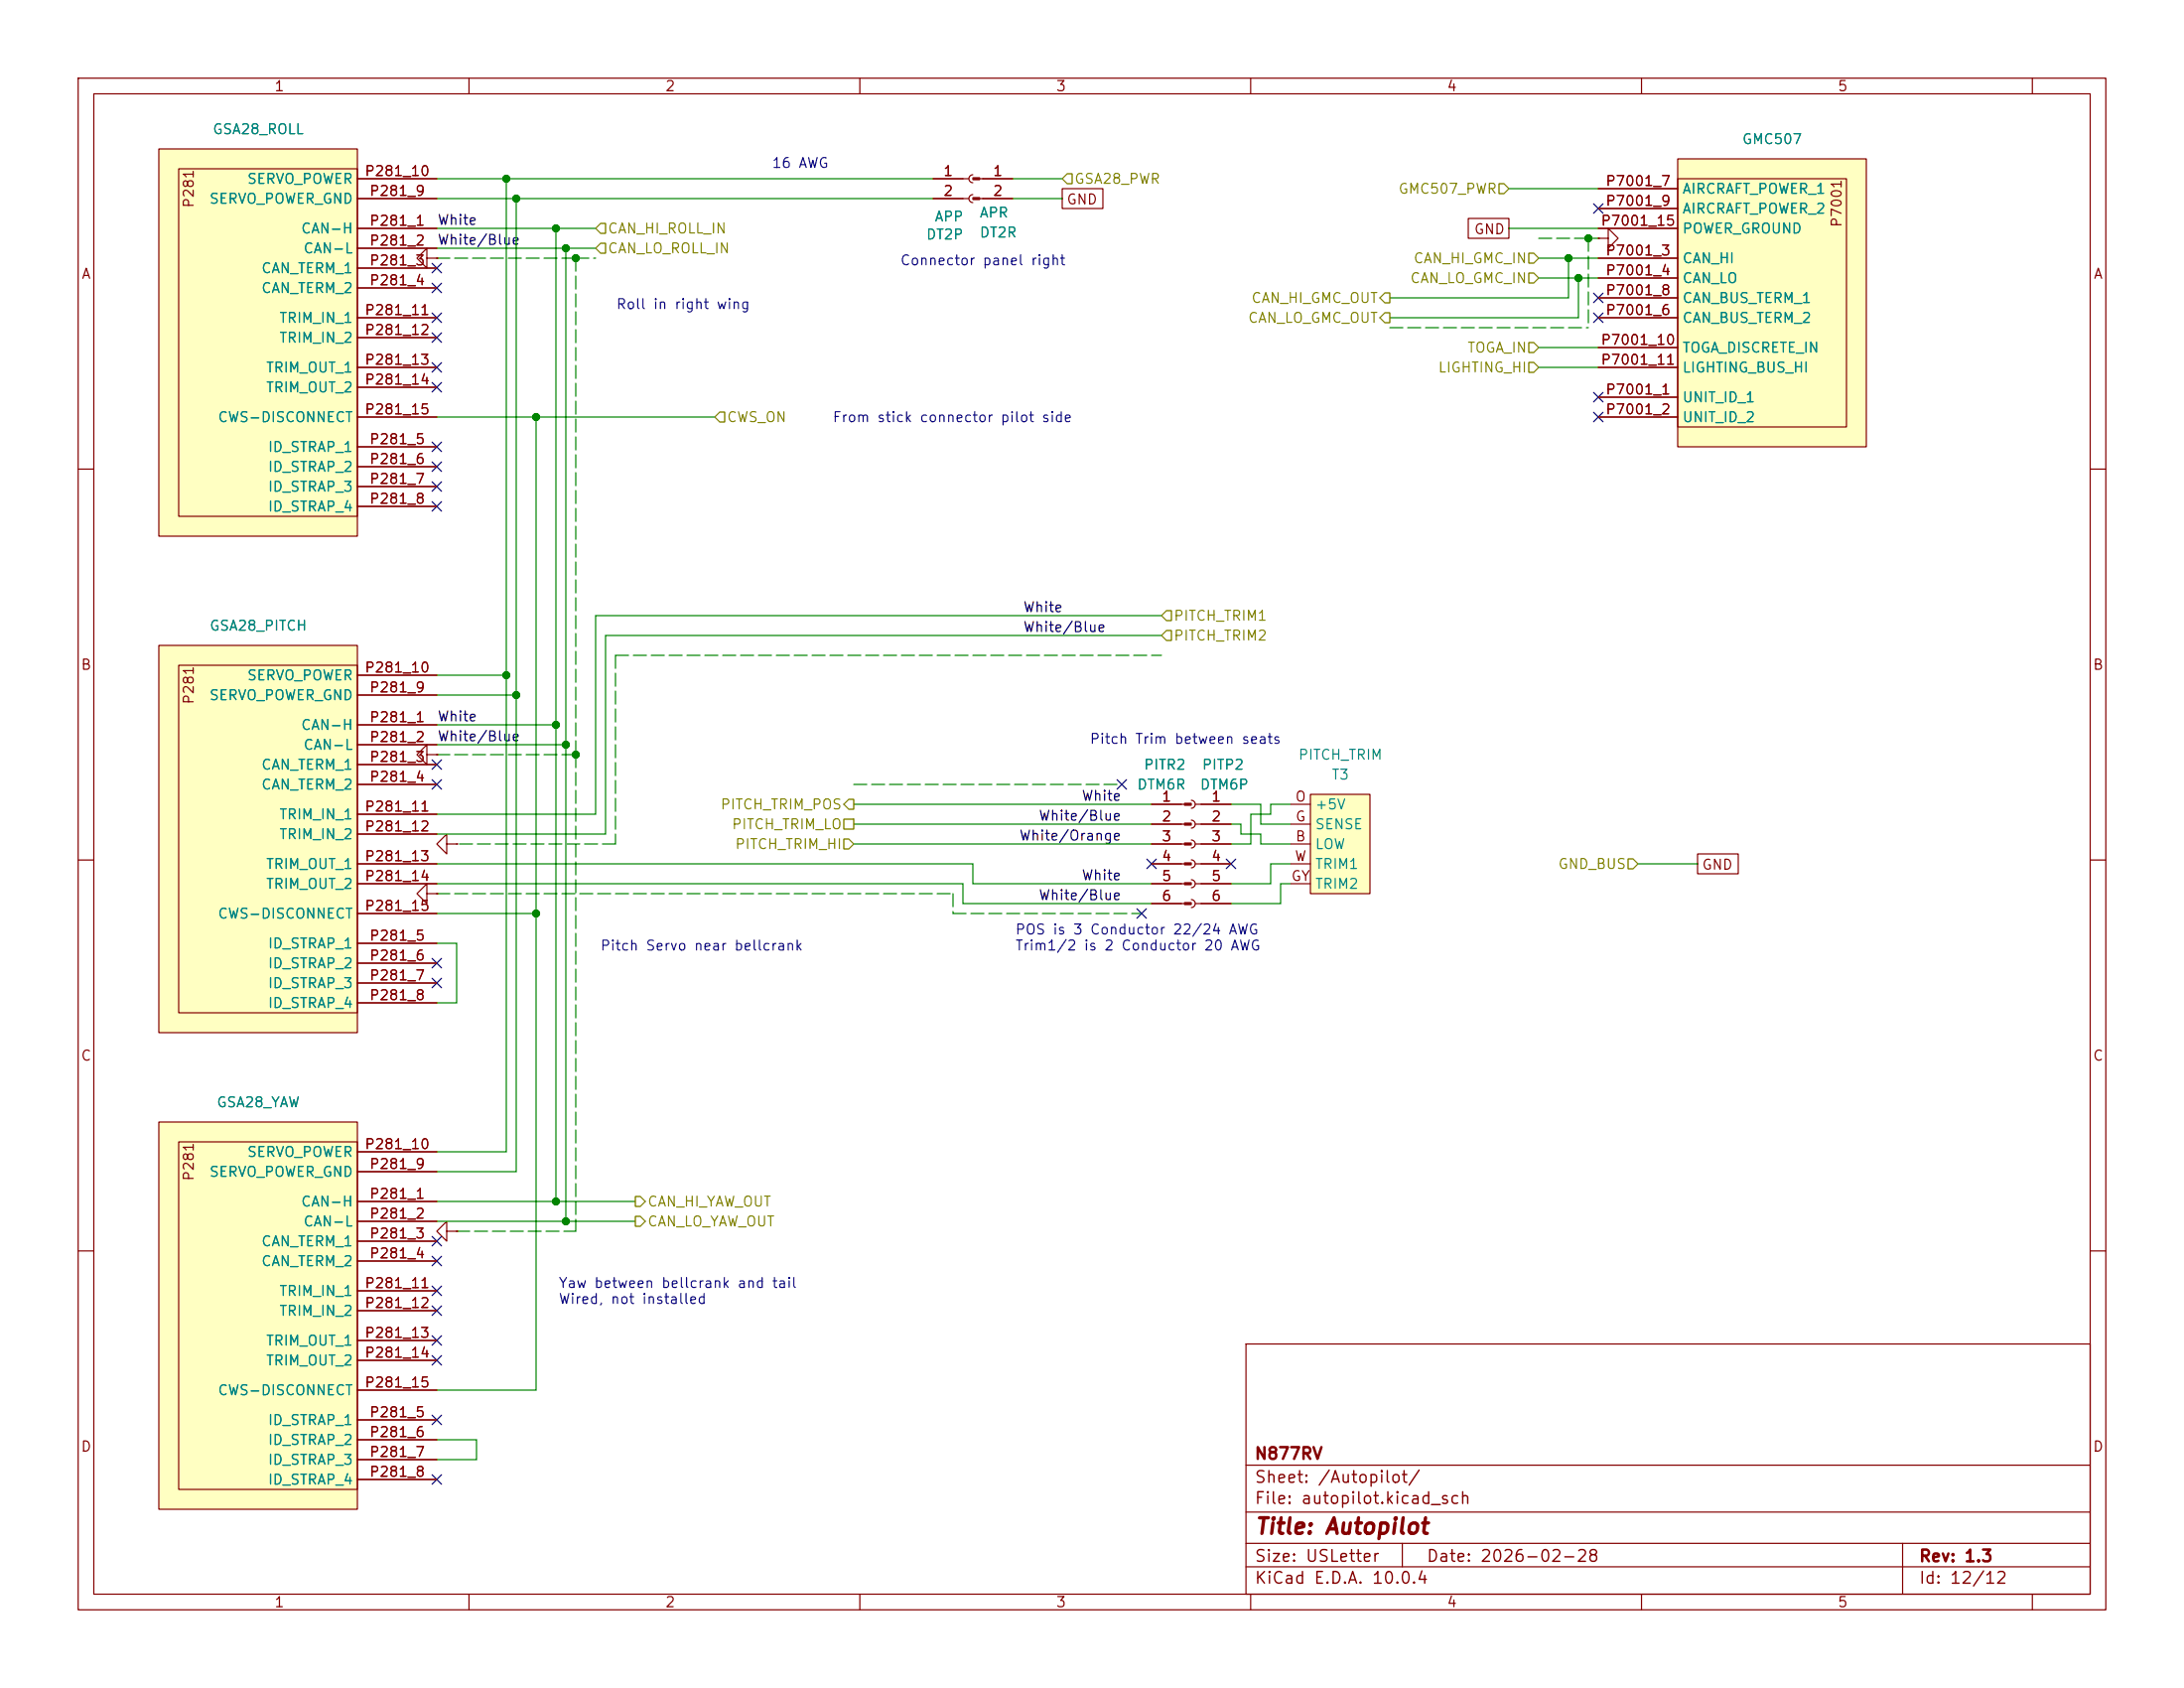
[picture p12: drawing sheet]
<svg xmlns="http://www.w3.org/2000/svg" width="279mm" height="216mm" viewBox="0 0 279 216" stroke-linecap="round" stroke-linejoin="round" font-family="sans-serif">
<g fill="none" stroke="#840000" stroke-width=".15">
<path d="M10 10h259.4v195.9h-259.4zM12 12h255.4v191.9h-255.4zM60 10v2M110 10v2M160 10v2M210 10v2M260 10v2M10 60h2M267.4 60h2M10 110h2M267.4 110h2M10 160h2"/>
<path d="M159.4 171.9h108v32h-108zM267.4 160h2M159.4 197.4h108M159.4 193.4h108M159.4 187.4h108M179.4 197.4v3M243.4 197.4v6.5M60 203.9v2M110 203.9v2M159.4 200.4h108M160 203.9v2M210 203.9v2"/>
<path d="M260 203.9v2"/>
</g>
<g fill="#ffffc2">
<path d="M20.3 19.1h25.4v49.5h-25.4z"/>
<path d="M22.9 21.6h22.8v44.4h-22.8z"/>
</g>
<g fill="none" stroke="#840000" stroke-width=".15">
<path d="M20.3 19.1h25.4v49.5h-25.4zM22.9 21.6h22.8v44.4h-22.8zM45.7 29.2h10.2M45.7 31.8h10.2M45.7 34.3h10.2M45.7 36.8h10.2M45.7 25.4h10.2M45.7 22.9h10.2M45.7 57.2h10.2M45.7 59.7h10.2M45.7 40.6h10.2M45.7 43.2h10.2"/>
<path d="M45.7 47h10.2M45.7 49.5h10.2M45.7 53.3h10.2M45.7 62.2h10.2M45.7 64.8h10.2"/>
</g>
<g fill="#ffffc2">
<path d="M20.3 143.5h25.4v49.5h-25.4z"/>
<path d="M22.9 146.1h22.8v44.4h-22.8z"/>
</g>
<g fill="none" stroke="#840000" stroke-width=".15">
<path d="M20.3 143.5h25.4v49.5h-25.4zM22.9 146.1h22.8v44.4h-22.8zM45.7 153.7h10.2M45.7 156.2h10.2M45.7 158.8h10.2M45.7 149.9h10.2M45.7 147.3h10.2M45.7 161.3h10.2M45.7 165.1h10.2M45.7 167.6h10.2M45.7 171.5h10.2M45.7 174h10.2"/>
<path d="M45.7 177.8h10.2M45.7 181.6h10.2M45.7 184.2h10.2M45.7 186.7h10.2M45.7 189.2h10.2"/>
</g>
<g fill="#ffffc2">
<path d="M214.6 20.3h24.2v36.9h-24.2z"/>
<path d="M214.6 22.9h21.6v31.7h-21.6z"/>
</g>
<g fill="none" stroke="#840000" stroke-width=".15">
<path d="M204.5 30.5h1.2v-1.3l1.3 1.3-1.3 1.3v-1.3M204.5 30.5h.1M204.5 33h10.1M204.5 35.6h10.1M204.5 24.1h10.1M204.5 38.1h10.1M204.5 26.7h10.1M204.5 29.2h10.1M214.6 20.3h24.2v36.9h-24.2zM214.6 22.9h21.6v31.7h-21.6zM204.5 50.8h10.1M204.5 53.3h10.1"/>
<path d="M204.5 40.6h10.1M204.5 44.5h10.1M204.5 47h10.1M54.6 96.5v-1.2l-1.3 1.2 1.3 1.3v-1.3h1.3M55.9 96.5h.1M54.6 114.3v-1.3l-1.3 1.3 1.3 1.3v-1.3h1.3M55.9 114.3h.1M57.1 157.5v-1.3l-1.2 1.3 1.2 1.3v-1.3h1.3M58.4 157.5h.1"/>
</g>
<g fill="#ffffc2">
<path d="M20.3 82.6h25.4v49.5h-25.4z"/>
<path d="M22.9 85.1h22.8v44.4h-22.8z"/>
</g>
<g fill="none" stroke="#840000" stroke-width=".15">
<path d="M20.3 82.6h25.4v49.5h-25.4zM22.9 85.1h22.8v44.4h-22.8zM45.7 92.7h10.2M45.7 95.3h10.2M45.7 97.8h10.2M45.7 88.9h10.2M45.7 86.4h10.2M45.7 100.3h10.2M45.7 104.1h10.2M45.7 106.7h10.2M45.7 110.5h10.2M45.7 113h10.2"/>
<path d="M45.7 116.8h10.2M57.1 108v-1.3l-1.2 1.3 1.2 1.2v-1.2h1.3M58.4 108h.1M45.7 120.7h10.2M45.7 123.2h10.2M45.7 125.7h10.2M45.7 128.3h10.2"/>
</g>
<path d="M167.6 101.6h7.7v12.7h-7.7z" fill="#ffffc2"/>
<g fill="none" stroke="#840000" stroke-width=".15">
<path d="M45.7 22.9h10.2M45.7 25.4h10.2M45.7 29.2h10.2M45.7 31.8h10.2M45.7 34.3h10.2M45.7 36.8h10.2M54.6 33v-1.2l-1.3 1.2 1.3 1.3v-1.3h1.3M55.9 33h.1M119.4 22.9h4.6M119.4 25.4h4.6M124.5 22.4a.51 .51 0 0 0-.5 .5 .51 .51 0 0 0 .5 .5M124.5 24.9a.51 .51 0 0 0-.5 .5 .51 .51 0 0 0 .5 .5"/>
<path d="M125.3 22.9h4.2M125.3 25.4h4.2M135.9 24.1h5.2v2.6h-5.2zM187.8 27.9h5.2v2.6h-5.2zM204.5 30.5h.1M204.5 29.2h10.1M204.5 33h10.1M204.5 35.6h10.1M204.5 24.1h10.1M204.5 38.1h10.1M204.5 26.7h10.1M45.7 57.2h10.2"/>
<path d="M45.7 59.7h10.2M45.7 40.6h10.2M45.7 43.2h10.2M45.7 47h10.2M45.7 49.5h10.2M45.7 53.3h10.2M204.5 40.6h10.1M204.5 47h10.1M204.5 53.3h10.1M204.5 50.8h10.1M204.5 44.5h10.1M45.7 62.2h10.2"/>
<path d="M45.7 64.8h10.2M45.7 92.7h10.2M45.7 95.3h10.2M45.7 97.8h10.2M45.7 88.9h10.2M45.7 86.4h10.2M55.9 96.5h.1M45.7 113h10.2M45.7 110.5h10.2M45.7 100.3h10.2M45.7 104.1h10.2M45.7 106.7h10.2"/>
<path d="M45.7 116.8h10.2M55.9 114.3h.1M58.4 108h.1M147.3 108h4.2M147.3 105.4h4.2M147.3 113h4.2M147.3 102.9h4.2M147.3 110.5h4.2M147.3 115.6h4.2M152.4 102.4a.51 .51 0 0 1 .5 .5 .51 .51 0 0 1-.5 .5M152.4 104.9a.51 .51 0 0 1 .5 .5 .51 .51 0 0 1-.5 .5M152.4 107.4a.51 .51 0 0 1 .5 .6 .51 .51 0 0 1-.5 .5"/>
<path d="M152.4 110a.51 .51 0 0 1 .5 .5 .51 .51 0 0 1-.5 .5M152.4 112.5a.51 .51 0 0 1 .5 .5 .51 .51 0 0 1-.5 .5M152.4 115.1a.51 .51 0 0 1 .5 .5 .51 .51 0 0 1-.5 .5M152.9 108h4.6M152.9 105.4h4.6M152.9 113h4.6M152.9 102.9h4.6M152.9 110.5h4.6M152.9 115.6h4.6M165.1 108h2.5M165.1 105.4h2.5M165.1 113h2.5"/>
<path d="M165.1 102.9h2.5M165.1 110.5h2.5M167.6 101.6h7.7v12.7h-7.7zM217.2 109.2h5.2v2.6h-5.2zM45.7 120.7h10.2M45.7 123.2h10.2M45.7 125.7h10.2M45.7 128.3h10.2M45.7 153.7h10.2M45.7 156.2h10.2M45.7 158.8h10.2M45.7 149.9h10.2"/>
<path d="M45.7 147.3h10.2M58.4 157.5h.1M45.7 161.3h10.2M45.7 165.1h10.2M45.7 167.6h10.2M45.7 171.5h10.2M45.7 174h10.2M45.7 177.8h10.2M45.7 181.6h10.2M45.7 184.2h10.2M45.7 186.7h10.2M45.7 189.2h10.2"/>
</g>
<g fill="#840000" stroke="#840000" stroke-width=".15">
<path d="M151.5 102.7h.9v.3h-.9z"/>
<path d="M151.5 105.3h.9v.2h-.9z"/>
<path d="M151.5 107.8h.9v.3h-.9z"/>
<path d="M151.5 110.4h.9v.2h-.9z"/>
<path d="M151.5 112.9h.9v.3h-.9z"/>
<path d="M151.5 115.4h.9v.3h-.9z"/>
<path d="M124.5 22.7h.8v.3h-.8z"/>
<path d="M124.5 25.3h.8v.2h-.8z"/>
</g>
<g fill="none" stroke="#848400" stroke-width=".15">
<path d="M76.8 28.6h.7v1.2h-.7l-.6-.6zM76.8 31.1h.7v1.3h-.7l-.6-.6zM136.5 22.2h.7v1.3h-.7l-.6-.6zM177.2 37.5h.6v1.2h-.6l-.7-.6zM191.8 23.5h.6l.6 .6-.6 .7h-.6zM195.6 34.9h.6l.6 .7-.6 .6h-.6zM195.6 32.4h.6l.6 .6-.6 .7h-.6zM92.1 52.7h.6v1.3h-.6l-.7-.7zM177.2 40h.6v1.3h-.6l-.7-.7zM195.6 46.4h.6l.6 .6-.6 .6h-.6zM195.6 43.8h.6l.6 .7-.6 .6h-.6zM149.2 78.1h.7v1.3h-.7l-.6-.7z"/>
<path d="M149.2 80.6h.7v1.3h-.7l-.6-.6zM107.9 107.3h.7l.6 .7-.6 .6h-.7zM107.9 104.8h1.3v1.2h-1.3zM108.6 102.2h.6v1.3h-.6l-.7-.6zM208.3 109.9h.6l.6 .6-.6 .6h-.6zM81.3 155.6h.6l.6 .6-.6 .6h-.6zM81.3 153h.6l.6 .7-.6 .6h-.6z"/>
</g>
<g fill="none" stroke="#008400" stroke-width=".15">
<path d="M55.9 25.4h63.5M55.9 29.2h20.3M55.9 31.8h20.3M55.9 22.9h63.5M64.8 22.9v124.4h-8.9M66 25.4v124.5h-10.1M71.1 29.2v124.5M72.4 31.8v124.4M129.5 25.4h6.4M129.5 22.9h6.4M193 29.2h11.5M193 24.1h11.5"/>
<path d="M196.8 35.6h7.7M196.8 33h7.7M200.7 33v5.1h-22.9M201.9 35.6v5h-24.1M55.9 53.3h35.5M68.6 53.3v124.5h-12.7M196.8 44.5h7.7M196.8 47h7.7M148.6 78.7h-72.4v25.4h-20.3M55.9 86.4h8.9M55.9 88.9h10.1M55.9 92.7h15.2"/>
<path d="M55.9 95.3h16.5M148.6 81.3h-71.1v25.4h-21.6M55.9 113h67.3v2.6h24.1M55.9 110.5h68.6v2.5h22.8M55.9 116.8h12.7M109.2 102.9h38.1M109.2 108h38.1M109.2 105.4h38.1M157.5 102.9h3.8v2.5h3.8M157.5 105.4h1.2v1.3h2.6v1.3h3.8M165.1 102.9h-2.5v1.2h-2.6v3.9h-2.5M165.1 113h-1.3v2.6h-6.3"/>
<path d="M165.1 110.5h-2.5v2.5h-5.1M209.5 110.5h7.7M55.9 120.7h2.5v7.6h-2.5M55.9 156.2h25.4M55.9 153.7h25.4M55.9 184.2h5.1v2.5h-5.1"/>
</g>
<g fill="none" stroke="#008400" stroke-width=".15" stroke-dasharray="1.7 .6">
<path d="M55.9 33h17.8M73.7 33h2.5M73.7 33v63.5M196.8 30.5h6.4M203.2 30.5h1.3M203.2 30.5v11.4M177.8 41.9h25.4M55.9 96.5h17.8M73.7 96.5v61M78.7 83.8v24.2M78.7 83.8h69.9M55.9 114.3h66"/>
<path d="M78.7 108h-20.3M109.2 100.3h34.3M121.9 116.8h24.1M121.9 114.3v2.5M58.4 157.5h15.3"/>
</g>
<g fill="none" stroke="#000084" stroke-width=".15">
<path d="M55.3 33.7l1.2 1.2M55.3 36.2l1.2 1.2M56.5 33.7l-1.2 1.2M56.5 36.2l-1.2 1.2M203.9 26.1l1.2 1.2M203.9 37.5l1.2 1.2M205.1 26.1l-1.2 1.2M205.1 37.5l-1.2 1.2M55.3 59.1l1.2 1.2M55.3 56.5l1.2 1.3M55.3 40l1.2 1.2M55.3 42.6l1.2 1.2"/>
<path d="M55.3 46.4l1.2 1.2M55.3 48.9l1.2 1.2M56.5 59.1l-1.2 1.2M56.5 56.5l-1.2 1.3M56.5 40l-1.2 1.2M56.5 42.6l-1.2 1.2M56.5 46.4l-1.2 1.2M56.5 48.9l-1.2 1.2M203.9 50.2l1.2 1.2M203.9 40l1.2 1.2M203.9 52.7l1.2 1.2M205.1 50.2l-1.2 1.2"/>
<path d="M205.1 40l-1.2 1.2M205.1 52.7l-1.2 1.2M55.3 61.6l1.2 1.2M55.3 64.2l1.2 1.2M56.5 61.6l-1.2 1.2M56.5 64.2l-1.2 1.2M55.3 99.7l1.2 1.2M55.3 97.2l1.2 1.2M56.5 99.7l-1.2 1.2M56.5 97.2l-1.2 1.2M142.9 99.7l1.2 1.2M144.1 99.7l-1.2 1.2"/>
<path d="M145.4 116.2l1.3 1.2M146.7 116.2l-1.3 1.2M146.7 109.9l1.2 1.2M147.9 109.9l-1.2 1.2M156.9 109.9l1.2 1.2M158.1 109.9l-1.2 1.2M55.3 122.6l1.2 1.2M55.3 125.1l1.2 1.2M56.5 122.6l-1.2 1.2M56.5 125.1l-1.2 1.2M55.3 158.1l1.2 1.3M56.5 158.1l-1.2 1.3"/>
<path d="M55.3 164.5l1.2 1.2M55.3 173.4l1.2 1.2M55.3 160.7l1.2 1.2M55.3 170.8l1.2 1.3M55.3 167l1.2 1.2M56.5 164.5l-1.2 1.2M56.5 173.4l-1.2 1.2M56.5 160.7l-1.2 1.2M56.5 170.8l-1.2 1.3M56.5 167l-1.2 1.2M55.3 181l1.2 1.2M55.3 188.6l1.2 1.2"/>
<path d="M56.5 181l-1.2 1.2M56.5 188.6l-1.2 1.2"/>
</g>
<g fill="#008400" stroke="#008400" stroke-width=".13">
<circle cx="72.4" cy="31.8" r=".46"/>
<circle cx="66" cy="25.4" r=".46"/>
<circle cx="64.8" cy="22.9" r=".46"/>
<circle cx="71.1" cy="29.2" r=".46"/>
<circle cx="73.7" cy="33" r=".46"/>
<circle cx="68.6" cy="53.3" r=".46"/>
<circle cx="68.6" cy="116.8" r=".46"/>
<circle cx="71.1" cy="92.7" r=".46"/>
<circle cx="73.7" cy="96.5" r=".46"/>
<circle cx="72.4" cy="156.2" r=".46"/>
<circle cx="71.1" cy="153.7" r=".46"/>
<circle cx="200.7" cy="33" r=".46"/>
<circle cx="66" cy="88.9" r=".46"/>
<circle cx="64.8" cy="86.4" r=".46"/>
<circle cx="72.4" cy="95.3" r=".46"/>
<circle cx="203.2" cy="30.5" r=".46"/>
<circle cx="201.9" cy="35.6" r=".46"/>
</g>
<text font-size="2" fill="#840000" x="160.4" y="196.7">Title: Autopilot</text>
<g font-size="1.5" fill="#840000">
<text x="160.4" y="190">Sheet: /Autopilot/</text>
<text x="160.4" y="187">N877RV</text>
<text x="160.4" y="192.7">File: autopilot.kicad_sch</text>
<text x="160.4" y="202.9">KiCad E.D.A. 10.0.4</text>
<text x="160.4" y="200.1">Size: USLetter</text>
<text x="182.4" y="200.1">Date: 2026-02-28</text>
<text x="245.4" y="200.1">Rev: 1.3</text>
<text x="245.4" y="202.9">Id: 12/12</text>
</g>
<g font-size="1.3" fill="#840000">
<text x="35" y="12">1</text>
<text x="85" y="12">2</text>
<text x="135" y="12">3</text>
<text x="185" y="12">4</text>
<text x="235" y="12">5</text>
<text x="46.6" y="22.8">P281_10</text>
<text x="120.6" y="22.8">1</text>
<text x="126.9" y="22.8">1</text>
<text x="25.1" y="26.7" transform="rotate(-90 25.1 26.7)">P281</text>
<text x="47.2" y="29.2">P281_1</text>
<text x="47.2" y="25.4">P281_9</text>
<text x="120.6" y="25.4">2</text>
<text x="126.9" y="25.4">2</text>
<text x="136.4" y="26.5">GND</text>
<text x="204.7" y="29.2">P7001_15</text>
<text x="205.3" y="24.1">P7001_7</text>
<text x="205.3" y="26.6">P7001_9</text>
<text x="235.9" y="29.2" transform="rotate(-90 235.9 29.2)">P7001</text>
<text x="10.3" y="36">A</text>
<text x="47.2" y="31.7">P281_2</text>
<text x="47.2" y="34.3">P281_3</text>
<text x="188.5" y="30.3">GND</text>
<text x="205.3" y="33">P7001_3</text>
<text x="205.3" y="35.5">P7001_4</text>
<text x="267.7" y="36">A</text>
<text x="46.6" y="40.6">P281_11</text>
<text x="47.2" y="36.8">P281_4</text>
<text x="205.3" y="40.6">P7001_6</text>
<text x="205.3" y="38.1">P7001_8</text>
<text x="46.6" y="43.2">P281_12</text>
<text x="46.6" y="47">P281_13</text>
<text x="204.7" y="44.4">P7001_10</text>
<text x="204.7" y="47">P7001_11</text>
<text x="46.6" y="49.5">P281_14</text>
<text x="46.6" y="53.3">P281_15</text>
<text x="205.3" y="50.8">P7001_1</text>
<text x="205.3" y="53.3">P7001_2</text>
<text x="47.2" y="57.1">P281_5</text>
<text x="47.2" y="59.7">P281_6</text>
<text x="47.2" y="62.2">P281_7</text>
<text x="47.2" y="64.7">P281_8</text>
<text x="10.3" y="86">B</text>
<text x="46.6" y="86.3">P281_10</text>
<text x="47.2" y="88.9">P281_9</text>
<text x="267.7" y="86">B</text>
<text x="25.1" y="90.2" transform="rotate(-90 25.1 90.2)">P281</text>
<text x="47.2" y="92.7">P281_1</text>
<text x="47.2" y="95.2">P281_2</text>
<text x="47.2" y="97.8">P281_3</text>
<text x="47.2" y="100.3">P281_4</text>
<text x="46.6" y="104.1">P281_11</text>
<text x="46.6" y="106.7">P281_12</text>
<text x="148.5" y="102.8">1</text>
<text x="148.5" y="105.4">2</text>
<text x="148.5" y="107.9">3</text>
<text x="154.9" y="102.8">1</text>
<text x="154.9" y="105.4">2</text>
<text x="154.9" y="107.9">3</text>
<text x="165.6" y="102.8">O</text>
<text x="165.6" y="107.9">B</text>
<text x="165.6" y="105.4">G</text>
<text x="46.6" y="110.5">P281_13</text>
<text x="46.6" y="113">P281_14</text>
<text x="148.5" y="110.5">4</text>
<text x="148.5" y="113">5</text>
<text x="154.9" y="110.5">4</text>
<text x="154.9" y="113">5</text>
<text x="165.1" y="113">GY</text>
<text x="165.5" y="110.5">W</text>
<text x="217.6" y="111.6">GND</text>
<text x="46.6" y="116.8">P281_15</text>
<text x="148.5" y="115.5">6</text>
<text x="154.9" y="115.5">6</text>
<text x="47.2" y="120.6">P281_5</text>
<text x="47.2" y="123.2">P281_6</text>
<text x="47.2" y="125.7">P281_7</text>
<text x="47.2" y="128.2">P281_8</text>
<text x="10.3" y="136">C</text>
<text x="267.7" y="136">C</text>
<text x="46.6" y="147.3">P281_10</text>
<text x="47.2" y="149.8">P281_9</text>
<text x="25.1" y="151.2" transform="rotate(-90 25.1 151.2)">P281</text>
<text x="47.2" y="153.6">P281_1</text>
<text x="47.2" y="156.2">P281_2</text>
<text x="47.2" y="158.7">P281_3</text>
<text x="47.2" y="161.3">P281_4</text>
<text x="46.6" y="165.1">P281_11</text>
<text x="46.6" y="167.6">P281_12</text>
<text x="46.6" y="171.4">P281_13</text>
<text x="46.6" y="174">P281_14</text>
<text x="46.6" y="177.8">P281_15</text>
<text x="10.3" y="186">D</text>
<text x="47.2" y="181.6">P281_5</text>
<text x="47.2" y="184.1">P281_6</text>
<text x="267.7" y="186">D</text>
<text x="47.2" y="186.7">P281_7</text>
<text x="47.2" y="189.2">P281_8</text>
<text x="35" y="205.9">1</text>
<text x="85" y="205.9">2</text>
<text x="135" y="205.9">3</text>
<text x="185" y="205.9">4</text>
<text x="235" y="205.9">5</text>
</g>
<g font-size="1.3" fill="#008484">
<text x="27.1" y="17.5">GSA28_ROLL</text>
<text x="31.5" y="23.8">SERVO_POWER</text>
<text x="222.8" y="18.8">GMC507</text>
<text x="26.7" y="26.4">SERVO_POWER_GND</text>
<text x="119.5" y="28.7">APP</text>
<text x="125.2" y="28.1">APR</text>
<text x="215.1" y="25.1">AIRCRAFT_POWER_1</text>
<text x="215.1" y="27.6">AIRCRAFT_POWER_2</text>
<text x="33.3" y="35.3">CAN_TERM_1</text>
<text x="38.4" y="30.2">CAN-H</text>
<text x="38.7" y="32.7">CAN-L</text>
<text x="118.4" y="30.9">DT2P</text>
<text x="125.2" y="30.7">DT2R</text>
<text x="215.1" y="34">CAN_HI</text>
<text x="215.1" y="30.2">POWER_GROUND</text>
<text x="33.3" y="37.8">CAN_TERM_2</text>
<text x="35.6" y="41.6">TRIM_IN_1</text>
<text x="215.1" y="36.5">CAN_LO</text>
<text x="215.1" y="41.6">CAN_BUS_TERM_2</text>
<text x="215.1" y="39.1">CAN_BUS_TERM_1</text>
<text x="33.9" y="48">TRIM_OUT_1</text>
<text x="35.6" y="44.2">TRIM_IN_2</text>
<text x="215.1" y="45.4">TOGA_DISCRETE_IN</text>
<text x="215.1" y="48">LIGHTING_BUS_HI</text>
<text x="33.9" y="50.5">TRIM_OUT_2</text>
<text x="215.1" y="51.8">UNIT_ID_1</text>
<text x="27.8" y="54.3">CWS-DISCONNECT</text>
<text x="34.2" y="58.1">ID_STRAP_1</text>
<text x="215.1" y="54.3">UNIT_ID_2</text>
<text x="34.2" y="60.7">ID_STRAP_2</text>
<text x="34.2" y="63.2">ID_STRAP_3</text>
<text x="34.2" y="65.7">ID_STRAP_4</text>
<text x="26.7" y="81">GSA28_PITCH</text>
<text x="26.7" y="89.9">SERVO_POWER_GND</text>
<text x="31.5" y="87.3">SERVO_POWER</text>
<text x="38.4" y="93.7">CAN-H</text>
<text x="33.3" y="98.8">CAN_TERM_1</text>
<text x="33.3" y="101.3">CAN_TERM_2</text>
<text x="38.7" y="96.2">CAN-L</text>
<text x="145.4" y="101.3">DTM6R</text>
<text x="146.2" y="98.8">PITR2</text>
<text x="153.4" y="101.3">DTM6P</text>
<text x="153.7" y="98.8">PITP2</text>
<text x="166" y="97.5">PITCH_TRIM</text>
<text x="170.3" y="100">T3</text>
<text x="35.6" y="105.1">TRIM_IN_1</text>
<text x="35.6" y="107.7">TRIM_IN_2</text>
<text x="168.1" y="106.4">SENSE</text>
<text x="168.1" y="103.8">+5V</text>
<text x="33.9" y="111.5">TRIM_OUT_1</text>
<text x="168.1" y="108.9">LOW</text>
<text x="168.1" y="111.5">TRIM1</text>
<text x="27.8" y="117.8">CWS-DISCONNECT</text>
<text x="33.9" y="114">TRIM_OUT_2</text>
<text x="168.1" y="114">TRIM2</text>
<text x="34.2" y="121.6">ID_STRAP_1</text>
<text x="34.2" y="124.2">ID_STRAP_2</text>
<text x="34.2" y="126.7">ID_STRAP_3</text>
<text x="34.2" y="129.2">ID_STRAP_4</text>
<text x="27.6" y="141.9">GSA28_YAW</text>
<text x="31.5" y="148.3">SERVO_POWER</text>
<text x="26.7" y="150.8">SERVO_POWER_GND</text>
<text x="38.4" y="154.6">CAN-H</text>
<text x="33.3" y="159.7">CAN_TERM_1</text>
<text x="38.7" y="157.2">CAN-L</text>
<text x="33.3" y="162.3">CAN_TERM_2</text>
<text x="35.6" y="166.1">TRIM_IN_1</text>
<text x="33.9" y="172.4">TRIM_OUT_1</text>
<text x="35.6" y="168.6">TRIM_IN_2</text>
<text x="27.8" y="178.8">CWS-DISCONNECT</text>
<text x="33.9" y="175">TRIM_OUT_2</text>
<text x="34.2" y="182.6">ID_STRAP_1</text>
<text x="34.2" y="185.1">ID_STRAP_2</text>
<text x="34.2" y="187.7">ID_STRAP_3</text>
<text x="34.2" y="190.2">ID_STRAP_4</text>
</g>
<g font-size="1.3" fill="#0000c2">
<text x="98.7" y="21.8">16 AWG</text>
<text x="115.1" y="34.2">Connector panel right</text>
<text x="78.7" y="39.9">Roll in right wing</text>
<text x="106.4" y="54.3">From stick connector pilot side</text>
<text x="139.3" y="95.5">Pitch Trim between seats</text>
<text x="129.8" y="119.8">POS is 3 Conductor 22/24 AWG</text>
<text x="76.7" y="121.9">Pitch Servo near bellcrank</text>
<text x="129.8" y="121.9">Trim1/2 is 2 Conductor 20 AWG</text>
<text x="71.4" y="165.1">Yaw between bellcrank and tail</text>
<text x="71.4" y="167.1">Wired, not installed</text>
</g>
<g font-size="1.3" fill="#848400">
<text x="137.4" y="23.8">GSA28_PWR</text>
<text x="178.8" y="25.1">GMC507_PWR</text>
<text x="77.7" y="30.2">CAN_HI_ROLL_IN</text>
<text x="77.7" y="32.7">CAN_LO_ROLL_IN</text>
<text x="180.7" y="34">CAN_HI_GMC_IN</text>
<text x="159.6" y="41.6">CAN_LO_GMC_OUT</text>
<text x="160" y="39.1">CAN_HI_GMC_OUT</text>
<text x="180.3" y="36.5">CAN_LO_GMC_IN</text>
<text x="183.9" y="48">LIGHTING_HI</text>
<text x="187.6" y="45.4">TOGA_IN</text>
<text x="92.9" y="54.3">CWS_ON</text>
<text x="150.1" y="82.3">PITCH_TRIM2</text>
<text x="150.1" y="79.7">PITCH_TRIM1</text>
<text x="92.1" y="103.8">PITCH_TRIM_POS</text>
<text x="93.5" y="106.4">PITCH_TRIM_LO</text>
<text x="93.9" y="108.9">PITCH_TRIM_HI</text>
<text x="199.2" y="111.5">GND_BUS</text>
<text x="82.7" y="154.6">CAN_HI_YAW_OUT</text>
<text x="82.7" y="157.2">CAN_LO_YAW_OUT</text>
</g>
<g font-size="1.3">
<text x="55.9" y="29.1">White</text>
<text x="55.9" y="31.6">White/Blue</text>
<text x="130.8" y="81.2">White/Blue</text>
<text x="130.8" y="78.6">White</text>
<text x="55.9" y="92.6">White</text>
<text x="55.9" y="95.1">White/Blue</text>
<text x="130.3" y="107.8">White/Orange</text>
<text x="132.8" y="105.3">White/Blue</text>
<text x="138.3" y="102.7">White</text>
<text x="138.3" y="112.9">White</text>
<text x="132.8" y="115.4">White/Blue</text>
</g>
</svg>
